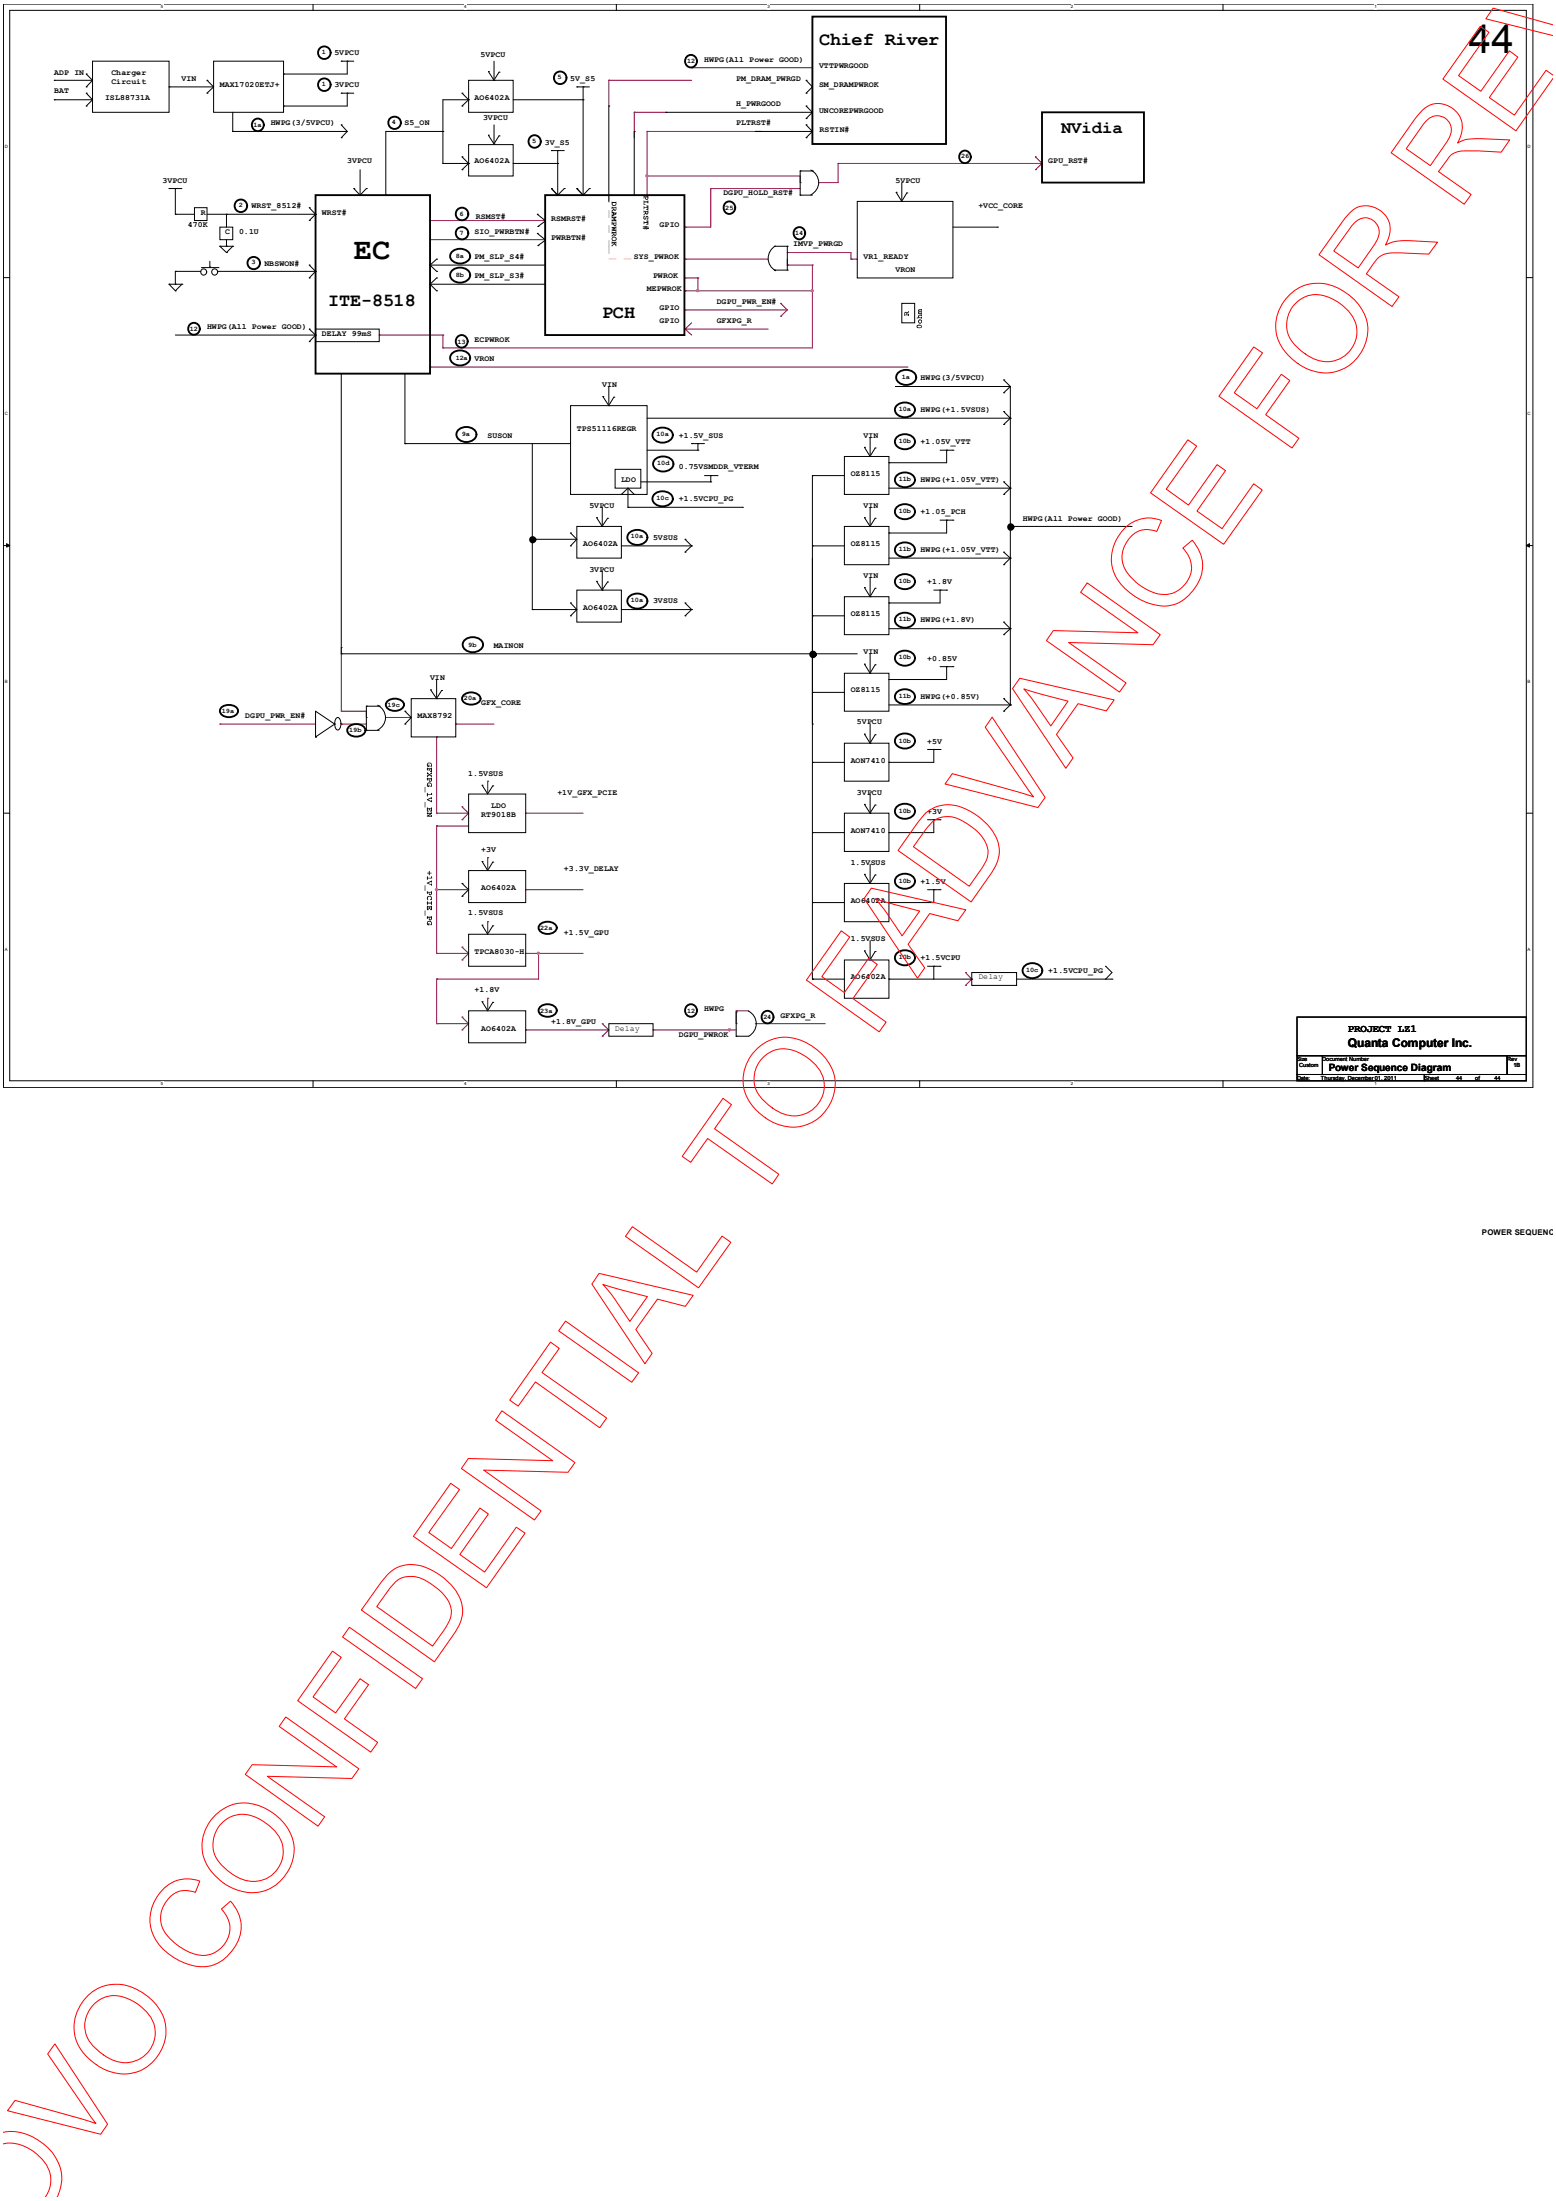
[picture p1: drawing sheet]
<svg xmlns="http://www.w3.org/2000/svg" width="210mm" height="297mm" viewBox="0 0 210 297" stroke-linecap="round" stroke-linejoin="round" font-family="sans-serif">
<path d="M.5 .6h206.4v146.1h-206.4zM1.3 1.4h204.7v144.4h-204.7z" fill="none" stroke="#000" stroke-width=".13"/>
<g fill="#fff">
<path d="M21.8 .6h.3v.7h-.3z"/>
<path d="M21.8 145.9h.3v.7h-.3z"/>
</g>
<path d="M42.2 .6v.8M42.2 145.8v.9" fill="none" stroke="#000" stroke-width=".13"/>
<g fill="#fff">
<path d="M62.7 .6h.3v.7h-.3z"/>
<path d="M62.7 145.9h.3v.7h-.3z"/>
</g>
<path d="M83.2 .6v.8M83.2 145.8v.9" fill="none" stroke="#000" stroke-width=".13"/>
<g fill="#fff">
<path d="M103.6 .6h.3v.7h-.3z"/>
<path d="M103.6 145.9h.3v.7h-.3z"/>
</g>
<path d="M124.1 .6v.8M124.1 145.8v.9" fill="none" stroke="#000" stroke-width=".13"/>
<g fill="#fff">
<path d="M144.6 .6h.3v.7h-.3z"/>
<path d="M144.6 145.9h.3v.7h-.3z"/>
</g>
<path d="M165.1 .6v.8M165.1 145.8v.9" fill="none" stroke="#000" stroke-width=".13"/>
<g fill="#fff">
<path d="M185.5 .6h.3v.7h-.3z"/>
<path d="M185.5 145.9h.3v.7h-.3z"/>
<path d="M.7 19.4h.4v.7h-.4z"/>
<path d="M206.2 19.4h.4v.7h-.4z"/>
<path d="M.7 55.5h.4v.7h-.4z"/>
<path d="M206.2 55.5h.4v.7h-.4z"/>
</g>
<path d="M.5 37.5h.8M206 37.5h.8" fill="none" stroke="#000" stroke-width=".13"/>
<g fill="#fff">
<path d="M.7 91.7h.4v.6h-.4z"/>
<path d="M206.2 91.7h.4v.6h-.4z"/>
</g>
<path d="M.5 73.6h.8M.9 73.4l.4 .2-.4 .2zM206 73.6l.4-.2v.4zM206 73.6h.8" fill="none" stroke="#000" stroke-width=".13"/>
<path d="M.9 73.4l.4 .2-.4 .2zM206 73.6l.4-.2v.4z" fill="#000"/>
<g fill="#fff">
<path d="M.7 127.8h.4v.6h-.4z"/>
<path d="M206.2 127.8h.4v.6h-.4z"/>
</g>
<path d="M.5 109.7h.8M206 109.7h.8" fill="none" stroke="#000" stroke-width=".13"/>
<g fill="none" stroke="#800040" stroke-width=".13">
<path d="M82.2 10.8h.1M82.2 10.8h11.1M85.6 15.2h.1M85.6 15.2h4.3M93.3 9.1h.1M93.3 9.1h16.3M58 32.3h.1M58 29.8h.1M58 32.3h15.6M58 29.8h15.6M92.5 37.5h.1M92.5 37.5h1.7"/>
<path d="M109.6 39.2h.1M109.6 39.2v7.7h-49.8M51.2 45.2h.1M51.2 45.2h8.6M58 49.5h.1M58 49.5h64.6M59.8 45.2h.1M59.8 46.9h.1M59.8 45.2v1.7M29.7 97.7h.1M29.7 97.7h12.9M46.1 87.4h.1"/>
<path d="M46.1 96h.1M46.1 97.7h.1M46.1 87.4v8.6M46.1 96h3.3v.8M46.1 97.7h3.3M49.4 96.8h.1M52.1 96.8h.1M52.1 96.8h3.4M58.9 99.4h.1M58.9 99.4v10.3M61.5 97.7h.1M61.5 97.7h5.2"/>
<path d="M58.9 109.7h.1M58.9 111.5h.1M58.9 111.5v8.6M58.9 109.7h4.3M58.9 111.5h4.3M65.8 105.4h.1M65.8 115.7h.1M65.8 105.4v1.7M65.8 115.7v1.8M58.9 120.1h.1M58.9 120.1h4.3"/>
</g>
<path d="M58.8 119.9h.2v.2h-.2z" fill-rule="evenodd" fill="#f0f"/>
<path d="M58.8 119.9h.2v.2h-.2z" fill="none" stroke="#f0f" stroke-width=".13"/>
<g fill="none" stroke="#800040" stroke-width=".13">
<path d="M82.2 10.8h.1M82.2 10.8v3.5M85.6 15.2h.1M85.6 15.2v3.4M87.3 23.7h.1M87.3 23.7h20.7v.9M87.3 23.7v2.6M108 24.6h.1M92.5 44.4h.1M92.5 44.4h11.2M58.9 120.1h.1M58.9 128.7h.1"/>
<path d="M58.9 132.1h.1M58.9 138.1h.1M58.9 120.1v8.6M58.9 132.1v6M58.9 128.7h4.3M58.9 132.1h13.8M58.9 138.1h4.3M65.8 124.4h.1M65.8 134.7h.1M65.8 124.4v1.7M65.8 134.7v1.7M71 139h.1"/>
<path d="M71 139h11.2M99.4 138.1h.1M99.4 136.4v1.7M101.9 138.1h.1M101.9 138.1h9.5"/>
</g>
<path d="M87.2 23.6h.2v.2h-.2z" fill-rule="evenodd" fill="#f0f"/>
<path d="M87.2 23.6h.2v.2h-.2z" fill="none" stroke="#f0f" stroke-width=".13"/>
<path d="M87.3 17.7h.1M87.3 17.7h15.5M87.3 17.7v6M92.5 30.6h.1M94.2 39.2h.1M94.2 39.2h15.4M95.9 25.4h.1M95.9 25.4v5.2h-3.4M95.9 25.4h12.1M110.5 24.6h.1M110.5 24.6h2.6" fill="none" stroke="#800040" stroke-width=".13"/>
<path d="M109.5 39.1h.2v.2h-.2z" fill-rule="evenodd" fill="#f0f"/>
<path d="M109.5 39.1h.2v.2h-.2z" fill="none" stroke="#f0f" stroke-width=".13"/>
<path d="M94.1 39.1h.2v.2h-.2z" fill-rule="evenodd" fill="#f0f"/>
<path d="M94.1 39.1h.2v.2h-.2z" fill="none" stroke="#f0f" stroke-width=".13"/>
<g fill="none" stroke="#800040" stroke-width=".13">
<path d="M92.5 35h.1M92.5 39.2h.1M92.5 35h11.2M94.2 37.5h.1M94.2 37.5v1.7h-1.7M106.3 35.8h.1M106.3 34.1h.1M106.3 35v.8M106.3 35.8h3.3M106.3 34.1h8.6v.9M109.6 35.8h.1M109.6 35.8v3.4"/>
<path d="M114.9 35h.1M114.9 35h.8M92.5 41.8h.1M92.5 41.8h13.8M71 109.7h.1M71 109.7h7.7M71 120.1h.1M71 120.1h7.7M72.7 128.7h.1M72.7 128.7h6"/>
</g>
<path d="M72.5 128.5h.3v.2h-.3z" fill-rule="evenodd" fill="#f0f"/>
<path d="M72.5 128.5h.3v.2h-.3z" fill="none" stroke="#f0f" stroke-width=".13"/>
<path d="M113.1 22.1h.1M113.1 22.1h27.5M113.1 22.1v2.5M71 128.7h.1M71 128.7h1.7M72.7 128.7h.1M72.7 128.7v3.4M98.5 139h.1M98.5 139h.9" fill="none" stroke="#800040" stroke-width=".13"/>
<path d="M98.3 138.8h.2v.3h-.2z" fill-rule="evenodd" fill="#f0f"/>
<path d="M98.3 138.8h.2v.3h-.2z" fill="none" stroke="#f0f" stroke-width=".13"/>
<g fill="none" stroke="#800040" stroke-width=".13">
<path d="M139.7 22.9h.1M139.7 21.2h.1M139.7 21.2l.9 .9-.9 .8M92.5 44.4h.1M92.5 44.4l.8 .8M93.3 43.6l-.8 .8M105.4 40.9h.1M105.4 42.7h.1M105.4 40.9l.9 .9-.9 .9M62.4 108.9h.1M62.4 110.6h.1M62.4 108.9l.8 .8-.8 .9"/>
<path d="M62.4 127.8h.1M62.4 129.5h.1M62.4 137.2h.1M62.4 139h.1M62.4 127.8l.8 .9-.8 .8M62.4 137.2l.8 .9-.8 .9M81.3 139.8h.1M81.3 138.1h.1M81.3 138.1l.9 .9-.9 .8M88.1 139h.1M88.1 139h10.4M99.4 136.4h.1"/>
<path d="M99.4 136.4h1.6M130.3 133h.1M130.3 131.2h.1M130.3 131.2l.8 .9-.8 .9"/>
</g>
<g fill="none" stroke="#000" stroke-width=".13">
<path d="M12.5 8.3h10.3v6.9h-10.3zM22.8 11.7h.1M22.8 11.7h6M27.9 10.8h.1M27.9 12.6h.1M27.9 10.8l.9 .9M28.8 8.3h9.5v6.9h-9.5zM28.8 11.7l-.9 .9M31.4 17.7h.1M31.4 15.2v2.5M38.3 10h.1M38.3 10h8.6"/>
<path d="M59.8 17.7h.1M59.8 17.7h-7.7v8.6M62.4 12.6h.1M62.4 14.3h.1M62.4 12.6l.8 .9-.8 .8M63.2 19.5h6.1v4.2h-6.1zM63.2 10.8h6.1v4.4h-6.1zM65.9 18.2h.1M65.9 9.7h.1M65.9 18.2l.8 1.2M65.9 9.7l.8 1.1M66.7 19.4h.1"/>
<path d="M66.7 10.8h.1M66.7 8.3v2.5M66.7 16.8v2.6M67.4 18.3h.1M67.4 9.7h.1M67.4 18.3l-.6 1M67.4 9.7l-.6 1M69.3 13.5h9.4M78.7 13.5h.1M78.7 13.5v12.8M82.2 14.3h.1M82.2 14.3v12.9"/>
<path d="M85.6 17.7h.1M85.6 17.7v8.6M89.9 15.2h.1M89.9 15.2h19.7M101.9 17.7h.1M101.9 17.7h7.7M108.8 18.6h.1M108.8 16.8h.1M108.8 16h.1M108.8 14.3h.1M108.8 16.8l.8 .9M108.8 14.3l.8 .9"/>
<path d="M109.6 17.7l-.8 .9M109.6 15.2l-.8 .8M23.7 36.6h.1M23.7 36.6h3.4M26.2 28h1.7v1.8h-1.7zM27.2 36.1h2.2M28.3 36h.1M28.3 35.3v.7M29.3 36.6h13.3M29.4 36.1h.1M29.7 30.6h1.7v1.7h-1.7zM29.7 33.2h.1"/>
<path d="M29.7 33.2h1.7M29.7 33.2l.9 .9M30.6 28.9h.1M30.6 33.2h.1M30.6 34.1h.1M30.6 28.9v1.7M30.6 32.3v.9M31.4 33.2h.1M31.4 33.2l-.8 .9M41.7 35.8h.1M41.7 37.5h.1M41.7 35.8l.9 .8"/>
<path d="M42.6 36.6h.1M42.6 36.6l-.9 .9M47.8 25.4h.1M47.8 25.4l.8 .9M48.6 26.3h.1M48.6 22.9v3.4M49.4 25.4h.1M49.4 25.4l-.8 .9M52.1 26.3h.1M69.3 22.1h6M72.5 28.9h.1M72.5 28.9l1.1 .9"/>
<path d="M72.6 30.6h.1M73.6 29.8l-1 .8M74.4 25.4h.1M74.4 25.4l.9 .9M75.3 22.1h.1M75.3 26.3h.1M75.3 22.1v4.2M76.2 25.4h.1M76.2 25.4l-.9 .9M78.7 26.3h.1M104.5 36.4h.1M104.5 33.2h1.8"/>
<path d="M104.5 36.4h1.8M104.6 33.2a1.9 1.9 0 0 0 .1 3.3M106.3 33.2h.1M106.3 36.4h.1M106.3 33.2v3.2M115.7 27.2h12.9v10.3h-12.9zM120.9 26h.1M120.9 26l.8 1.2M121.7 27.2h.1M121.7 24.6v2.6M122.4 26h.1M122.4 26l-.6 1"/>
<path d="M128.6 30.6h6M134.6 30.6h.1M23.7 45.2h18.9M41.7 46.1h.1M41.7 44.4h.1M41.7 44.4l.9 .8M42.6 44.4h8.6v1.7h-8.6zM42.6 45.2h.1M42.6 45.2l-.9 .9M121.7 40.9h1.7v2.7h-1.7zM175 137.2h31v5.3h-31zM175 142.5h3.5v2.5h-3.5z"/>
<path d="M175 145h17.2v.8h-17.2zM178.5 142.5h24.9v2.5h-24.9zM192.2 145h13.8v.8h-13.8zM203.4 142.5h2.6v2.5h-2.6z"/>
<circle cx="27.5" cy="36.7" r=".42"/>
<circle cx="29" cy="36.7" r=".42"/>
</g>
<g fill="none" stroke="#000" stroke-width=".25">
<path d="M109.6 2.2h18.1v17.2h-18.1zM42.6 26.3h15.4v24.1h-15.4zM73.6 26.3h18.8v18.9h-18.8z"/>
<circle cx="34.8" cy="16.8" r=".83"/>
<circle cx="72.1" cy="19.1" r=".84"/>
<circle cx="75.6" cy="10.5" r=".85"/>
<circle cx="34.3" cy="35.5" r=".84"/>
<circle cx="62.4" cy="28.9" r=".85"/>
<circle cx="62.4" cy="31.5" r=".84"/>
<circle cx="107.9" cy="31.5" r=".8"/>
</g>
<g fill="#000">
<path d="M82.2 33.2v1zM82.5 32.6l.2 .1h.4l.1-.1v.3l-.3-.1 .3 .2v.2l-.3-.2-.4 .2v-.1l.3-.2h-.3zM82.5 30.6h.7l-.1 .3v-.2h-.3l.3 .1v.1l-.3 .1 .3 .1v-.2h.1v.3l-.7-.1v-.1l.3-.1-.3-.1zM82.5 29.2h.7v.2l-.3 .1 .3 .2v.2h-.7l.1-.3 .1 .1h.3l-.3-.1 .3-.2-.5 .1zM86.9 29.1h.2l-.1 .3v.1l.1-.1a.22 .22 0 0 1 .1-.2 .22 .22 0 0 1 .3 0 .22 .22 0 0 1 0 .3l-.1 .1-.2-.1a.14 .14 0 0 0 .2-.1 .14 .14 0 0 0-.1-.1h-.1a.23 .23 0 0 1-.2 .3 .23 .23 0 0 1-.1-.3zM86.9 27.1l.1 .1h.4l.1-.1v.3h-.1v-.1h-.4v.3h.1h-.2zM86.9 27.8l.1 .2h.4v-.1l-.2-.1 .3-.1v.6h-.3l.2-.1v-.1h-.4l-.1 .1zM86.9 29.8h.1v.2h.4l-.2-.2h.3v.5h-.3l.2-.1v-.1h-.4l-.1 .1zM124 42.5l.4-.1v.3l-.1-.1h-.3l.1 .2h.3v.2l-.1-.1h-.5l-.1 .1v-.2h.3zM124 41.8l.4-.1v.2h-.4l.1 .1 .3-.1v.2h-.4l.1 .1 .3-.1v.3l-.5-.1z"/>
<path d="M82.2 26.3v1.1zM82.2 28.4v1zM82.2 30.4v1zM82.2 32.4v.8z"/>
<path d="M82.5 27.2h.7v.3a.32 .32 0 0 1-.3 .3 .32 .32 0 0 1-.4-.3zM82.7 27.4v.2l.1 .1a.23 .23 0 0 0 .3-.3z"/>
<path d="M82.5 28.5l.6 .2v-.1h.1v.3l-.7 .3v-.2h.2v-.3l-.2 .1zM82.8 28.8v.2l.3-.1z"/>
<path d="M82.5 30l.2 .1h.4l.1-.1v.3a.23 .23 0 0 1-.3 .2 .23 .23 0 0 1-.1-.4l-.2 .3zM82.9 30.1v.2l.2 .1v-.3z"/>
<path d="M82.5 27.9l.2 .1h.4l.1-.1v.3a.18 .18 0 0 1-.1 .2 .18 .18 0 0 1-.3-.1l-.3 .2v-.1l.3-.2v-.1l-.3 .1zM82.9 28.1v.2h.2v-.2z"/>
<path d="M82.6 31.2l.1 .1h.4l.1-.1v.4a.18 .18 0 0 1-.1 .2 .18 .18 0 0 1-.3-.1l-.3 .2v-.1l.3-.2v-.1h-.3zM82.9 31.5l.1 .2 .1-.2z"/>
<path d="M82.5 32.2a.35 .35 0 0 1 .7 0 .35 .35 0 0 1-.7 0zM82.7 32.2a.21 .21 0 0 0 .4 0 .21 .21 0 0 0-.4 0z"/>
<path d="M86.9 26.4l.1 .1 .5-.1v.4a.23 .23 0 0 1-.3 .2 .23 .23 0 0 1-.1-.4h-.1v.2h-.1zM87.2 26.6v.2h.2v-.2z"/>
<path d="M86.9 28.4l.1 .1 .5-.1v.3a.2 .2 0 0 1-.1 .2 .2 .2 0 0 1-.3-.1l-.2 .2 .2-.3v-.1l-.2 .1zM87.2 28.6v.2h.2v-.2z"/>
<path d="M86.7 30.6l.3-.1 .2 .1 .1-.1v.1h.3v.1h-.3v.1h.3v.1l-.4 .1v-.1h-.1h-.3l-.1-.1 .3-.1v-.1zM87.1 30.7v.1h.1v-.1z"/>
<path d="M122.1 42.2l.2-.1a.17 .17 0 0 0 .2 .1 .17 .17 0 0 0 .1-.2h.1v.1l-.3 .2v.2l.3-.2v.3l-.1-.1h-.5l-.1 .1zM122.2 42.2l-.1 .3h.2v-.3z"/>
<path d="M123.8 43.9a.34 .34 0 0 1 .4-.1 .34 .34 0 0 1 .2 .4 .35 .35 0 0 1-.5 .1 .35 .35 0 0 1-.2-.4zM123.8 44a.23 .23 0 0 0 .3 .2 .23 .23 0 0 0 .2-.2z"/>
<path d="M123.9 43.4a.3 .3 0 0 1 .6 0 .3 .3 0 0 1-.6 0zM124 43.4a.2 .2 0 0 0 .4 0 .2 .2 0 0 0-.4 0z"/>
</g>
<path d="M82.2 34.9l1 .1zM84.2 34.9l1 .1z" fill="#f00"/>
<g fill="none" stroke="#000" stroke-width=".13">
<path d="M7.3 13.5h.1M7.3 10.8h.1M7.3 13.5h5.2M7.3 10.8h5.2M11.6 12.6h.1M11.6 14.3h.1M11.6 10h.1M11.6 11.7h.1M11.6 12.6l.9 .9M11.6 10l.9 .8M12.5 13.5l-.9 .8M12.5 10.8l-.9 .9"/>
<path d="M31.4 17.7h.1M31.4 17.7h15.5M38.3 14.3h.1M46.1 16.8h.1M46.1 18.6h.1M46.1 8.3h.1M46.1 12.6h.1M46.1 16.8l.8 .9M46.1 8.3h1.7M46.1 12.6h1.7M46.9 8.3h.1M46.9 12.6h.1"/>
<path d="M46.9 17.7l-.8 .9M46.9 12.6v1.7h-8.6M46.9 8.3v1.7M63.2 13.5h.1M63.2 13.5h-3.4v8.6M77.9 11.7h.1M77.9 11.7h1.6M78.7 11.7h.1M78.7 11.7v1.8M108.8 12.6h.1M108.8 10.8h.1M108.8 10.8l.8 .9-.8 .9"/>
<path d="M22.8 38.4h.1M22.8 25.4h.1M22.8 38.4h1.8M22.8 38.4l.9 .8M22.8 25.4h1.8M23.7 38.4h.1M23.7 39.2h.1M23.7 25.4h.1M23.7 28.9h.1M23.7 25.4v3.5M23.7 36.6v1.8M23.7 28.9h2.5"/>
<path d="M24.6 38.4h.1M24.6 38.4l-.9 .8M27.9 28.9h14.7M41.7 28h.1M41.7 29.8h.1M41.7 28l.9 .9M42.6 28.9h.1M42.6 28.9l-.9 .9M58 35.8h.1M58 38.4h.1M58 38.4h15.6M58 35.8h15.6"/>
<path d="M58 35.8l.9 .8M58 38.4l.9 .8M58.9 35h.1M58.9 36.6h.1M58.9 39.2h.1M58.9 37.5h.1M58.9 35l-.9 .8M58.9 37.5l-.9 .9M59.8 22.1h.1M59.8 22.1h3.4M62.4 21.2h.1M62.4 22.9h.1"/>
<path d="M62.4 21.2l.8 .9M63.2 22.1h.1M63.2 22.1l-.8 .8M72.5 31.5h.1M72.5 31.5l1.1 .8M72.6 33.1h.1M73.6 32.4l-1 .7M74.4 20.3h.1M74.4 20.3h1.8M75.3 20.3h.1M75.3 20.3v1.8M77.9 25.4h.1"/>
<path d="M77.9 25.4l.8 .9M78.7 26.3h.1M79.5 25.4h.1M79.5 25.4l-.8 .9M108 26.3h.1M108 23.1h.1M108 26.3h1.6M108 23.1v3.2M108 23.1h1.6M109.4 22.9a1.85 1.85 0 0 1 1.1 1.7 1.85 1.85 0 0 1-1.1 1.7M109.6 23.1h.1M46.1 50.4v37.8"/>
<path d="M54.7 59.9h.1M54.7 50.4v9.5M54.7 59.9h22.3M71.8 59.9v22.4M77 54.7h10.3v12h-10.3zM81.4 53.5h.1M81.4 53.5l.8 1.2M82.2 54.7h.1M82.2 52.2v2.5M82.8 53.6h.1M82.8 53.6l-.5 1M87.3 56.4h49.1"/>
<path d="M93.3 59.9h.1M93.3 59.9h1.8M94.2 59.9h.1M94.2 59.9v.8M117.4 59v2.6M120.9 52.2h.1M120.9 52.2h15.5M135.5 51.3h.1M135.5 53h.1M135.5 55.5h.1M135.5 57.3h.1M135.5 51.3l.9 .9"/>
<path d="M135.5 55.5l.9 .9M136.4 56.4h.1M136.4 52.2l-.9 .8M136.4 56.4l-.9 .9M136.4 52.2v42.9M71.8 72.8h.1M71.8 72.8h6.1M77 71.9h.1M77 73.7h.1M77 71.9l.9 .9M77.9 71h6v4.3h-6zM77.9 79.6h6v4.3h-6z"/>
<path d="M77.9 72.8l-.9 .9M80.5 69.8h.1M80.5 78.4h.1M80.5 69.8l.8 1.2M80.5 78.4l.8 1.2M81.3 79.6h.1M81.3 71h.1M81.3 68.5v2.5M81.3 77v2.6M82 69.9h.1M82 78.5h.1M82 69.9l-.6 1"/>
<path d="M82 78.5l-.6 1M83 63.3h3.5v2.6h-3.5zM83.9 66.7h.1M83.9 73.7h9.4M84.8 68.5h.1M84.8 65.9v2.6M84.8 68.5h15.4M84.8 65.9l-.9 .8M84.8 65.9l.8 .8M85.6 66.7h.1M86.5 65h9.4M87.3 60.7h6.9"/>
<path d="M92.5 72.8h.1M92.5 74.5h.1M92.5 72.8l.8 .9M93.3 73.7h.1M93.3 73.7l-.8 .8M94.2 60.7h.1M95.1 64.2h1.7M95.9 65h.1M95.9 64.2h.1M95.9 64.2v.8M96.8 64.2h.1M100.2 68.5h.1"/>
<path d="M109.6 64.2h.1M109.6 73.7h.1M109.6 73.7h4.4M109.6 64.2h4.4M109.6 64.2v67.9M114 61.6h6v5.1h-6zM114 71h6v5.2h-6zM116.7 60.4h.1M116.7 79.3h.1M116.7 69.8h.1M116.7 60.4l.7 1.2M116.7 79.3l.7 1.2"/>
<path d="M116.7 69.8l.7 1.2M117.4 61.6h.1M117.4 71h.1M117.4 68.5v2.5M117.4 77.9v2.6M118.1 60.5h.1M118.1 79.4h.1M118.1 69.9h.1M118.1 60.5l-.6 .9M118.1 79.4l-.6 .9M118.1 69.9l-.6 1M120 62.4h.1"/>
<path d="M120 71.9h.1M120 65.9h16.4M120 75.3h16.4M126 79.6h1.8M126.9 79.6h.1M126.9 60.7h1.7M126.9 79.6v1.8h-6.9M126.9 70.2h1.7M127.8 60.7h.1M127.8 79.6h.1M127.8 70.2h.1M127.8 60.7v1.7h-7.8"/>
<path d="M127.8 70.2v1.7h-7.8M128.6 60.7h.1M128.6 70.2h.1M135.5 65h.1M135.5 66.7h.1M135.5 74.5h.1M135.5 76.2h.1M135.5 65l.9 .9M135.5 74.5l.9 .8M136.4 65.9h.1M136.4 75.3h.1M136.4 65.9l-.9 .8"/>
<path d="M136.4 75.3l-.9 .9M136.4 71h16.3M152.7 71h.1M42.6 99.4h.1M45.2 97.7h.1M45.2 97.7l-2.6-1.7v3.4M45.2 97.7l-2.6 1.7M45.4 96.9l.2-.1a1.06 1.06 0 0 1 0 1.7 1.09 1.09 0 0 1-.2-1.6zM46.1 88.2h.1M46.1 88.2h69.6M49.4 98.6h.1M49.4 95.3h.1"/>
<path d="M49.4 98.6h1.8M49.4 95.3v3.3M49.4 95.3h1.8M51 95.2a1.85 1.85 0 0 1 1 1.6 1.85 1.85 0 0 1-1 1.7M51.2 95.3h.1M54.7 96h.1M54.7 97.7h.1M54.7 96l.8 .8-.8 .9M55.5 94.3h6v5.1h-6zM58.1 93.1h.1M58.1 93.1l.8 1.2M58.9 94.3h.1"/>
<path d="M58.9 91.7v2.6M59.6 93.2h.1M59.6 93.2l-.6 .9M71.8 82.3h.1M71.8 82.3h6.1M77 81.4h.1M77 83.1h.1M77 81.4l.9 .9M77.9 82.3l-.9 .8M83.9 82.3h9.4M92.5 81.4h.1M92.5 83.1h.1"/>
<path d="M92.5 81.4l.8 .9M93.3 82.3h.1M93.3 82.3l-.8 .8M109.6 83.1h.1M109.6 93.4h.1M109.6 88.2h.1M109.6 97.7h.1M109.6 83.1h4.4M109.6 93.4h4.4M114 80.5h6v5.1h-6zM114 90.8h6v5.2h-6zM116.7 89.6h.1"/>
<path d="M116.7 99.1h.1M116.7 89.6l.7 1.2M116.7 99.1l.7 1.2M117.4 80.5h.1M117.4 90.8h.1M117.4 88.2v2.6M117.4 97.7v2.6M118.1 89.7h.1M118.1 99.1h.1M118.1 89.7l-.6 1M118.1 99.1l-.6 1M120 81.4h.1"/>
<path d="M120 91.7h.1M120 84.8h16.4M120 95.1h16.4M126.9 90h1.7M127.8 90h.1M127.8 90v1.7h-7.8M128.6 90h.1M135.5 83.9h.1M135.5 85.6h.1M135.5 94.3h.1M135.5 96h.1M135.5 83.9l.9 .9"/>
<path d="M135.5 94.3l.9 .8M136.4 84.8h.1M136.4 95.1h.1M136.4 84.8l-.9 .8M136.4 95.1l-.9 .9M62.4 119.2h.1M62.4 119.2l.8 .9-.8 .8M63.2 107.1h7.8v5.3h-7.8zM63.2 117.5h7.8v4.3h-7.8zM65.1 106h.1M65.1 116.2h.1M65.1 106l.7 1.1"/>
<path d="M65.1 116.2l.7 1.3M66.5 106h.1M66.5 116.3h.1M66.5 106l-.6 1M66.5 116.3l-.6 1M109.6 102.9h.1M109.6 112.4h.1M109.6 102.9h4.4M109.6 112.4h4.4M114 100.3h6v5.1h-6zM114 109.7h6v5.2h-6zM114 119.2h6v5.2h-6z"/>
<path d="M116.7 108.5h.1M116.7 118h.1M116.7 108.5l.7 1.2M116.7 118l.7 1.2M117.4 100.3h.1M117.4 109.7h.1M117.4 119.2h.1M117.4 107.1v2.6M117.4 116.6v2.6M118.1 108.6h.1M118.1 118.1h.1M118.1 108.6l-.6 1"/>
<path d="M118.1 118.1l-.6 .9M120 102.9h.1M120 112.4h.1M125.2 101.1h1.7M125.2 110.6h1.7M126 101.1h.1M126 110.6h.1M126 101.1v1.8h-6M126 110.6v1.8h-6M126.9 101.1h.1M126.9 110.6h.1M62.4 120.9h.1"/>
<path d="M63.2 126.1h7.8v4.3h-7.8zM63.2 136.4h7.8v4.3h-7.8zM65.1 124.8h.1M65.1 135.2h.1M65.1 124.8l.7 1.3M65.1 135.2l.7 1.2M66.5 124.9h.1M66.5 135.3h.1M66.5 124.9l-.6 1M66.5 135.3l-.6 .9M82.2 138.1h5.9v1.7h-5.9zM99.4 139.8h.1"/>
<path d="M99.4 136.6h.1M99.4 136.6v3.2M101 136.4a1.9 1.9 0 0 1 0 3.4h-1.6M109.6 132.1h.1M109.6 121.8h.1M109.6 121.8h4.4M109.6 132.1h4.4M114 129.5h6v5.2h-6zM116.7 128.3h.1M116.7 128.3l.7 1.2M117.4 129.5h.1M117.4 126.9v2.6"/>
<path d="M118.1 128.4h.1M118.1 128.4l-.6 1M120 121.8h.1M120 132.1h.1M120 132.1h11.1M125.2 120.1h1.7M125.2 130.4h1.7M126 120.1h.1M126 130.4h.1M126 120.1v1.7h-6M126 130.4v1.7M126.9 120.1h.1"/>
<path d="M126.9 130.4h.1M131.1 131.2h6.1v1.8h-6.1zM131.1 132.1h.1M137.2 132.1h12.9M149.3 130.4l.8 .8-.9 .9M150.1 132.1h.1"/>
</g>
<g fill="none" stroke="#000" stroke-width=".25">
<path d="M140.6 15.2h13.8v9.4h-13.8zM61 34a1.61 1.61 0 0 1 2.4 .3 1.09 1.09 0 0 1-1.3 1.3 1.09 1.09 0 0 1-1.3-1.3zM61 36.5a1.61 1.61 0 0 1 2.4 .3 1.11 1.11 0 0 1-1.3 1.3 1.05 1.05 0 0 1-1.1-.4 1.05 1.05 0 0 1 0-1.2zM97.9 27.4a.81 .81 0 0 1 1.1 .1 .81 .81 0 0 1 0 1.1 .81 .81 0 0 1-1.1 0 .97 .97 0 0 1 0-1.2zM61 47.7a1.61 1.61 0 0 1 2.4 .3 1.11 1.11 0 0 1-1.3 1.3 1.05 1.05 0 0 1-1.1-.4 1.05 1.05 0 0 1 0-1.2zM61.9 58a1.61 1.61 0 0 1 2.3 .3 1.11 1.11 0 0 1-1.3 1.3 1.05 1.05 0 0 1-1.1-.4 1.05 1.05 0 0 1 .1-1.2zM88.3 58.1a1.66 1.66 0 0 1 2.4 .3 1.12 1.12 0 0 1-1.3 1.3 1.05 1.05 0 0 1-1.1-.4 1.05 1.05 0 0 1 0-1.2zM121 59a1.61 1.61 0 0 1 2.4 .3 1.11 1.11 0 0 1-1.3 1.3 1.05 1.05 0 0 1-1.1-.4 1.05 1.05 0 0 1 0-1.2zM121 54.7a1.64 1.64 0 0 1 2.4 .3 1.11 1.11 0 0 1-1.3 1.3 1.1 1.1 0 0 1-1.3-1.3zM121.2 50.3a1.61 1.61 0 0 1 2.4 .3 1.11 1.11 0 0 1-1.3 1.3 1.05 1.05 0 0 1-1.1-.4 1.05 1.05 0 0 1 0-1.2zM84.9 71.9a1.61 1.61 0 0 1 2.4 .3 1.11 1.11 0 0 1-1.3 1.3 1.05 1.05 0 0 1-1.1-.4 1.05 1.05 0 0 1 0-1.2zM88.3 66.7a1.66 1.66 0 0 1 2.4 .3 1.12 1.12 0 0 1-1.3 1.3 1.05 1.05 0 0 1-1.1-.4 1.05 1.05 0 0 1 0-1.2z"/>
<path d="M88.4 62a1.66 1.66 0 0 1 2.4 .3 1.12 1.12 0 0 1-1.3 1.3 1.05 1.05 0 0 1-1.1-.4 1.05 1.05 0 0 1 0-1.2zM121 64.2a1.61 1.61 0 0 1 2.4 .2 1.09 1.09 0 0 1-1.3 1.3 1.09 1.09 0 0 1-1.3-1.3zM121 77.9a1.61 1.61 0 0 1 2.4 .3 1.11 1.11 0 0 1-1.3 1.3 1.05 1.05 0 0 1-1.1-.4 1.05 1.05 0 0 1 0-1.2zM121 73.6a1.61 1.61 0 0 1 2.4 .3 1.08 1.08 0 0 1-1.3 1.3 1.07 1.07 0 0 1-1.3-1.3zM121 68.4a1.61 1.61 0 0 1 2.4 .3 1.11 1.11 0 0 1-1.3 1.4 1.05 1.05 0 0 1-1.1-.5 1.05 1.05 0 0 1 0-1.2zM29.9 95.4a1.61 1.61 0 0 1 2.2 .3 .95 .95 0 0 1-1.2 1.1 .94 .94 0 0 1-1.2-1.1zM47.1 98.1a1.53 1.53 0 0 1 2.2 .2 .95 .95 0 0 1-1.2 1.1 .95 .95 0 0 1-1.2-1.1zM52.3 94.6a1.58 1.58 0 0 1 2.1 .2 .92 .92 0 0 1-1.1 1.1 .94 .94 0 0 1-1.2-1.1zM62.6 93.8a1.56 1.56 0 0 1 2.2 .2 .77 .77 0 0 1-.8 1 1.23 1.23 0 0 1-1.6-.7zM62.7 86.4a1.66 1.66 0 0 1 2.4 .3 1.12 1.12 0 0 1-1.3 1.3 1.05 1.05 0 0 1-1.1-.4 1.05 1.05 0 0 1 0-1.2zM84.9 80.5a1.61 1.61 0 0 1 2.4 .3 1.11 1.11 0 0 1-1.3 1.3 1.05 1.05 0 0 1-1.1-.4 1.05 1.05 0 0 1 0-1.2zM121 83.1a1.61 1.61 0 0 1 2.4 .3 1.11 1.11 0 0 1-1.3 1.3 1.05 1.05 0 0 1-1.1-.4 1.05 1.05 0 0 1 0-1.2z"/>
<path d="M121 93.4a1.61 1.61 0 0 1 2.4 .3 1.08 1.08 0 0 1-1.3 1.3 1.07 1.07 0 0 1-1.3-1.3zM121 88.2a1.61 1.61 0 0 1 2.4 .3 1.11 1.11 0 0 1-1.3 1.3 1.05 1.05 0 0 1-1.1-.4 1.05 1.05 0 0 1 0-1.2zM121 99.4a1.61 1.61 0 0 1 2.4 .3 1.11 1.11 0 0 1-1.3 1.3 1.05 1.05 0 0 1-1.1-.4 1.05 1.05 0 0 1 0-1.2zM121 108.9a1.61 1.61 0 0 1 2.4 .2 1.11 1.11 0 0 1-1.3 1.4 1.05 1.05 0 0 1-1.1-.4 1.05 1.05 0 0 1 0-1.2zM121 118.3a1.61 1.61 0 0 1 2.4 .3 1.11 1.11 0 0 1-1.3 1.3 1.05 1.05 0 0 1-1.1-.4 1.05 1.05 0 0 1 0-1.2zM72.9 124.7a1.58 1.58 0 0 1 2.1 .2 .92 .92 0 0 1-1.1 1.1 .94 .94 0 0 1-1.2-1.1zM72.9 135.9a1.53 1.53 0 0 1 2.2 .2 .95 .95 0 0 1-1.2 1.1 .95 .95 0 0 1-1.2-1.1zM121 128.6a1.61 1.61 0 0 1 2.4 .3 1.11 1.11 0 0 1-1.3 1.4 1.05 1.05 0 0 1-1.1-.5 1.05 1.05 0 0 1 0-1.2zM138.3 130.4a1.57 1.57 0 0 1 2.3 .2 1.11 1.11 0 0 1-1.3 1.4 1.05 1.05 0 0 1-1.1-.5 1.05 1.05 0 0 1 .1-1.1z"/>
<circle cx="43.8" cy="7.1" r=".85"/>
<circle cx="43.8" cy="11.4" r=".85"/>
<circle cx="53.3" cy="16.6" r=".84"/>
<circle cx="93.2" cy="8.2" r=".83"/>
<circle cx="32.5" cy="27.8" r=".85"/>
<circle cx="130.2" cy="21.1" r=".81"/>
<circle cx="26.2" cy="44.4" r=".8"/>
<circle cx="62.3" cy="46" r=".83"/>
<circle cx="93.2" cy="136.3" r=".83"/>
<circle cx="103.6" cy="137.2" r=".83"/>
</g>
<g fill="#000">
<path d="M57.3 106.2l.1 .7h-.1zM57.3 108.2l.1 .8zM57.6 107.9l.7-.3-.1 .2v-.1l-.4 .2 .4 .2v-.1l.1 .2h-.1l-.6-.3zM57.6 119.1l.7-.3v.3h-.1v-.1l-.4 .2 .4 .1v-.1l.1 .3h-.1v-.1l-.6-.2zM57.7 103a.34 .34 0 0 1 .5 0 .34 .34 0 0 1 .1 .4v.1l-.2-.1a.24 .24 0 0 0 .1-.3 .24 .24 0 0 0-.4-.1 .24 .24 0 0 0-.1 .3l.2-.1 .1 .2a.26 .26 0 0 1-.4-.1 .26 .26 0 0 1 .1-.3zM57.7 105.7a.38 .38 0 0 1 .5 0 .38 .38 0 0 1 .1 .4l-.1 .1-.1-.1a.24 .24 0 0 0 .1-.3 .24 .24 0 0 0-.4-.1 .24 .24 0 0 0-.1 .3h.1v-.1h.1v.3a.3 .3 0 0 1-.3-.2 .3 .3 0 0 1 .1-.3zM57.6 117.8h.3l.1-.3v.3h.3v.1h-.3v.2l-.1-.2zM57.7 103.6v.1h.5l.1-.1v.6l-.3-.1h.2v-.3h-.2l.1 .2h-.3l.1-.2h-.2v.2zM57.7 108.9v.2h.5v-.2l.1 .6h-.3l.2-.1v-.3h-.2l.1 .2h-.3l.1-.2h-.2v.3h.2v.1h-.3zM57.7 104.2l.3 .3 .3-.3v.2l-.3 .1 .3 .1v.2l-.1 .1-.2-.3-.3 .3-.1-.3 .3-.1h-.3zM57.7 109.6v.1l.6-.1v.2l-.5 .3 .5-.1v.2h-.7v-.1l.5-.3-.4 .1zM57.7 107v.2h.5v-.2l.1 .3h-.6v.2z"/>
<path d="M57.7 118.2v.2h.5v-.1v-.1l.1 .3h-.6v.2h-.1zM57.3 119.5h.1v.7zM57.3 122.9h.1v.7h-.1zM57.7 124.3a.35 .35 0 0 1 .5 0 .35 .35 0 0 1 .1 .5h-.2a.24 .24 0 0 0 .1-.3 .24 .24 0 0 0-.4-.1 .24 .24 0 0 0-.1 .3l.2-.2v.4a.31 .31 0 0 1-.3-.2 .31 .31 0 0 1 .1-.4zM57.7 122.2v.1l.5-.1 .1 .6h-.3v-.1h.2v-.3h-.2v.2h-.2l.1-.2h-.2v.3l.2 .1h-.3zM57.7 121.6v.2h.5v-.2h.1v.5h-.1v-.2h-.5v.2zM57.7 121v-.1a.33 .33 0 0 1 .5 0 .33 .33 0 0 1 .1 .5v.1l-.3-.1a.23 .23 0 0 0 .1-.3 .23 .23 0 0 0-.3 0 .23 .23 0 0 0 0 .3l-.1 .1a.36 .36 0 0 1 0-.5z"/>
<path d="M57.7 104.9v.1h.5l.1-.1v.4a.23 .23 0 0 1-.3 .2 .23 .23 0 0 1-.1-.3h-.2v.1zM58 105.2v.2h.1l.1-.2z"/>
<path d="M57.6 120.3l.6 .1 .1-.1v.3a.23 .23 0 0 1-.3 .2 .23 .23 0 0 1-.1-.4h-.2v.2zM58 120.4v.2l.1 .1 .1-.3z"/>
<path d="M57.7 123.6v.1l.5-.1 .1 .4a.23 .23 0 0 1-.3 .2 .23 .23 0 0 1-.1-.4h-.2v.2zM58 123.8v.2l.1 .1 .1-.3z"/>
</g>
<g fill="none" stroke="#000" stroke-width=".51">
<path d="M71.7 72.7h.4v.1v.2l-.2 .1-.2-.1zM136.2 70.9h.2l.2 .1v.3l-.2 .1-.2-.1z"/>
<circle cx="109.7" cy="88.3" r=".26"/>
</g>
<path d="M58.8 119.9h.2v.2h-.2z" fill-rule="evenodd" fill="#f0f"/>
<path d="M58.8 119.9h.2v.2h-.2z" fill="none" stroke="#f0f" stroke-width=".13"/>
<path d="M87.2 23.6h.2v.2h-.2z" fill-rule="evenodd" fill="#f0f"/>
<path d="M87.2 23.6h.2v.2h-.2z" fill="none" stroke="#f0f" stroke-width=".13"/>
<path d="M109.5 39.1h.2v.2h-.2z" fill-rule="evenodd" fill="#f0f"/>
<path d="M109.5 39.1h.2v.2h-.2z" fill="none" stroke="#f0f" stroke-width=".13"/>
<path d="M94.1 39.1h.2v.2h-.2z" fill-rule="evenodd" fill="#f0f"/>
<path d="M94.1 39.1h.2v.2h-.2z" fill="none" stroke="#f0f" stroke-width=".13"/>
<path d="M72.5 128.5h.3v.2h-.3z" fill-rule="evenodd" fill="#f0f"/>
<path d="M72.5 128.5h.3v.2h-.3z" fill="none" stroke="#f0f" stroke-width=".13"/>
<path d="M98.3 138.8h.2v.3h-.2z" fill-rule="evenodd" fill="#f0f"/>
<path d="M98.3 138.8h.2v.3h-.2z" fill="none" stroke="#f0f" stroke-width=".13"/>
<g fill="none" stroke="#f00" stroke-width=".13">
<path d="M191.9 14.9a3.2 3.2 0 0 1 4.2-.2 3.2 3.2 0 0 1 .9 4.1l-.3 .5a5.3 5.3 0 0 1 3.2-.6l3.9 .2-1.2 1.6-4.3-.1a2.89 2.89 0 0 0-3.1 1.3l-1.1 1.5 4.4 3-.9 1.4-9.9-7 3.1-4.4zM192.6 16.2a1.93 1.93 0 0 1 2.6-.1 1.93 1.93 0 0 1 .3 2.6l-2.5 3.7-3.2-2.3 2.2-3.2zM209.6 10.1l-.9-.6-4.3 6-3.4-2.3 3.9-5.5-1.2-.8-3.8 5.4-3.1-2.1 4.2-5.8-1.2-.8-5.1 7.1 9.9 7 5-7.1M209.6 3.3l-8.1-2.2-1 1.4 9.1 2.3M174 39.8a5.8 5.8 0 0 1 7.7-.2 5.8 5.8 0 0 1 2.8 5.9 5.8 5.8 0 0 1-9.3 3.6 6.1 6.1 0 0 1-3-5.1 6 6 0 0 1 1.8-4.2zM182.2 28.7a3.2 3.2 0 0 1 3.8-.5 3.2 3.2 0 0 1 1.5 3.5l-.5 1.4a5.7 5.7 0 0 1 3.1-.6l3.9 .2-1.2 1.6-4.3-.2a3.1 3.1 0 0 0-3 1.3l-1.1 1.6 4.4 3-.9 1.4-9.9-7 3.1-4.4zM182.9 30a1.93 1.93 0 0 1 2.6-.1 1.93 1.93 0 0 1 .3 2.6l-2.5 3.7-3.3-2.3zM160.3 59.4l1.2 .8-4.1 5.8 3 2.2 3.9-5.5 1.1 .8-3.9 5.5 3.4 2.3 4.3-6 1.1 .8-5.2 7.3-9.8-6.9zM169.2 46.8l1.2 .8-3.8 5.4 3 2.2 3.3-4.7 1.2 .9-3.3 4.6 4.5 3.1-.9 1.4-9.9-7zM174.7 41.1a4 4 0 0 1 5.1-.8 5.3 5.3 0 0 1 3.3 4.2 4.1 4.1 0 0 1-2.1 3.8 4.1 4.1 0 0 1-4.3-.2 5.5 5.5 0 0 1-3-3.8 4.2 4.2 0 0 1 1-3.2zM146.7 78.7l9.9 6.9-1 1.4-11.4-.3 7.8 5.5-.9 1.2-9.9-7 1-1.3 11.4 .3-7.8-5.5zM151.9 71.2a4.5 4.5 0 0 1 4.9-1l-.7 1.5a3.2 3.2 0 0 0-4.2 1.7 3.7 3.7 0 0 0 .8 4.6 6.3 6.3 0 0 0 4.8 2.2 3.6 3.6 0 0 0 3.1-2.4 3.6 3.6 0 0 0-1-3.8l1.3-1.1a5 5 0 0 1 0 6.9 4.9 4.9 0 0 1-6.1 1.5 7.7 7.7 0 0 1-4.6-4.4 5.8 5.8 0 0 1 1.7-5.7z"/>
<path d="M133.9 96.8l7.2 10.8-1 1.4-12.5-3.2 .9-1.4 11 3.1-6.5-9.4zM137.6 91.5l12.8 2.9-1.1 1.5-3.8-.9-2.9 4.1 2.2 3.2-1 1.4-7.1-10.8zM138.2 93l5.9 1.6-2.3 3.4-2.4-3.6zM117.6 119.8l12.7 3-1 1.4-3.8-.9-2.9 4.1 2.2 3.2-1 1.4-7.2-10.8zM125 109.7a5 5 0 0 1 6-.2 7.1 7.1 0 0 1 3.9 5 5.3 5.3 0 0 1-1.3 3.7l-2.5 3.5-9.9-6.9 2.7-3.9zM125.7 111.1a3.6 3.6 0 0 1 4.7-.1 5.5 5.5 0 0 1 2.9 3.7 3.7 3.7 0 0 1-1 2.8l-1.5 2.1-7.5-5.3zM113.5 125.6l1.2 .8-3.8 5.4 3.1 2.1 3.2-4.6 1.2 .8-3.3 4.6 4.5 3.2-.9 1.3-9.9-7zM118.2 121.3l5.9 1.6-2.3 3.4-2.5-3.5zM97.6 148.2l1.1 .9-2.3 3.2 8.7 6.2-.9 1.3-8.7-6.2-2.3 3.2-1.1-.8zM102.1 141.6a5.6 5.6 0 0 1 7.3-.6 6.2 6.2 0 0 1 3.3 5.8 5.8 5.8 0 0 1-9.4 4 6.1 6.1 0 0 1-3-5 6 6 0 0 1 1.8-4.2zM102.8 142.9a4.1 4.1 0 0 1 5.6-.5 5.1 5.1 0 0 1 2.8 3.9 4.1 4.1 0 0 1-2.1 3.8 4.1 4.1 0 0 1-4.3-.3 5.5 5.5 0 0 1-3-3.8 4.2 4.2 0 0 1 1-3.1zM76.3 178.3l9.9 7-.9 1.2-9.9-6.9z"/>
<path d="M80.9 171.8l12.7 3-1.1 1.5-3.8-1-2.9 4.1 2.2 3.2-1 1.4-7.1-10.7zM81.4 173.3l6 1.7-2.4 3.3-2.4-3.5zM85.3 165.5l8.7 6.2 3.5-4.9 1.1 .8-4.3 6.2-9.9-7zM67.7 190.4l9.9 7-.9 1.3-11.4-.3 7.7 5.5-.9 1.2-9.8-6.9 .9-1.4 11.4 .3-7.7-5.5zM74.3 181.1l1.2 .8-2.3 3.3 8.7 6.1-1 1.4-8.6-6.2-2.4 3.2-1.1-.8zM47.2 219.6l9.8 6.9-.9 1.3-9.9-6.9zM52.3 212.4a4.7 4.7 0 0 1 5.8-.6 7.2 7.2 0 0 1 4.3 5.2 5.3 5.3 0 0 1-1.3 3.7l-2.5 3.5-9.8-6.9 2.7-3.9zM53.2 213.6a3.4 3.4 0 0 1 4.2-.3 6.8 6.8 0 0 1 3.4 3.4 3.3 3.3 0 0 1-.7 2.9l-1.7 2.5-7.6-5.3zM60.8 200.2l1.2 .8-4.1 5.8 3 2.2 3.9-5.5 1.1 .8-3.8 5.5 3.3 2.3 4.3-6 1.2 .8-5.2 7.3-9.9-6.9zM38.6 231.7l9.8 7-.9 1.3-11.4-.3 7.7 5.5-.9 1.2-9.8-7 .9-1.3 11.4 .3-7.7-5.4zM44.9 222.8l1.2 .8-3.9 5.4 3.1 2.1 3.3-4.6 1.1 .8-3.2 4.6 4.5 3.2-1 1.3-9.8-6.9zM22.1 254.8a4.6 4.6 0 0 1 4.9-1l-.6 1.6a3.2 3.2 0 0 0-4.2 1.6 3.6 3.6 0 0 0 .8 4.6 6.2 6.2 0 0 0 5.1 2.2 3.6 3.6 0 0 0 1.8-6.2l1.2-1.1a4.9 4.9 0 0 1 .1 6.9 5 5 0 0 1-6.1 1.5 7.3 7.3 0 0 1-4.8-4.9 5.7 5.7 0 0 1 1.8-5.2z"/>
<path d="M29.1 244.9a5.8 5.8 0 0 1 7.7-.3 5.9 5.9 0 0 1 2.8 6 5.7 5.7 0 0 1-6.5 4.7 7.2 7.2 0 0 1-5.8-5.2 5.8 5.8 0 0 1 1.8-5.2zM29.8 246.1a4.1 4.1 0 0 1 5.6-.4 5.2 5.2 0 0 1 2.8 3.9 4.1 4.1 0 0 1-2.1 3.8 4.1 4.1 0 0 1-4.4-.3 5.5 5.5 0 0 1-2.9-3.7 4.3 4.3 0 0 1 1-3.3zM7.4 275.8l7.1 10.8-.9 1.4-12.6-3.2 1-1.4 9 2.5 2 .7-6.6-9.4zM11.8 269.4a5.8 5.8 0 0 1 7.8-.3 5.8 5.8 0 0 1 2.7 6 5.7 5.7 0 0 1-6.4 4.7 7.6 7.6 0 0 1-5.7-4.6 5.7 5.7 0 0 1 1.6-5.8zM12.8 270.3a4.2 4.2 0 0 1 5.3-.2 5.2 5.2 0 0 1 2.8 4 4.1 4.1 0 0 1-2.1 3.8 4.1 4.1 0 0 1-4.3-.3 5.5 5.5 0 0 1-3-3.8 4.1 4.1 0 0 1 1.3-3.5zM.4 287.7a6.7 6.7 0 0 1 6 2 5.5 5.5 0 0 1 1.4 6.7M.4 289.3a5.3 5.3 0 0 1 4.7 1.5 4.1 4.1 0 0 1 1.3 5.3l-.2 .3"/>
</g>
<text font-size="5.5" x="198.3" y="7.2">44</text>
<text font-size="4.1" x="47.8" y="34.9">EC</text>
<g font-size="2.5">
<text x="110.5" y="6">Chief River</text>
<text x="44.3" y="41.3">ITE-8518</text>
<text x="81.3" y="43">PCH</text>
</g>
<text font-size="2.3" x="143.2" y="17.9">NVidia</text>
<text font-size="1.6" x="181.9" y="141.3">Quanta Computer Inc.</text>
<g font-size="1.4">
<text x="181.9" y="139.3">PROJECT LZ1</text>
<text x="179.3" y="144.5">Power Sequence Diagram</text>
</g>
<g font-size="1.1">
<text x="7.3" y="10.1">ADP IN</text>
<text x="15" y="10.1">Charger</text>
<text x="15" y="11.3">Circuit</text>
<text x="24.5" y="10.9">VIN</text>
<text x="29.7" y="11.7">MAX17020ETJ+</text>
<text x="45.1" y="7.5">5VPCU</text>
<text x="45.1" y="11.7">3VPCU</text>
<text x="64.9" y="7.7">5VPCU</text>
<text x="77" y="10.9">5V_S5</text>
<text x="95" y="8.3">HWPG(All Power GOOD)</text>
<text x="99.4" y="10.9">PM_DRAM_PWRGD</text>
<text x="110.5" y="11.7">SM_DRAMPWROK</text>
<text x="110.5" y="9.2">VTTPWRGOOD</text>
<text x="7.3" y="12.6">BAT</text>
<text x="14.2" y="13.5">ISL88731A</text>
<text x="36.5" y="16.9">HWPG(3/5VPCU)</text>
<text x="54.6" y="16.9">S5_ON</text>
<text x="64.1" y="13.5">AO6402A</text>
<text x="65.2" y="16.2">3VPCU</text>
<text x="99.4" y="14.4">H_PWRGOOD</text>
<text x="99.4" y="16.9">PLTRST#</text>
<text x="110.5" y="15.2">UNCOREPWRGOOD</text>
<text x="110.6" y="17.9">RSTIN#</text>
<text x="46.9" y="22.1">3VPCU</text>
<text x="64.1" y="22.1">AO6402A</text>
<text x="73.5" y="19.5">3V_S5</text>
<text x="141.5" y="22.1">GPU_RST#</text>
<text x="21.9" y="24.6">3VPCU</text>
<text x="27.1" y="29">R</text>
<text x="34" y="28.1">WRST_8512#</text>
<text x="43.4" y="29">WRST#</text>
<text x="64.2" y="29.6">RSMST#</text>
<text x="74.4" y="29.8">RSMRST#</text>
<text x="97.6" y="26.4">DGPU_HOLD_RST#</text>
<text x="120.9" y="24.6">5VPCU</text>
<text x="132" y="28.1">+VCC_CORE</text>
<text x="25.4" y="30.6">470K</text>
<text x="30.4" y="31.6">C</text>
<text x="32.3" y="31.6">0.1U</text>
<text x="35.7" y="35.9">NBSWON#</text>
<text x="64.1" y="31.5">SIO_PWRBTN#</text>
<text x="64.1" y="35">PM_SLP_S4#</text>
<text x="74.4" y="32.4">PWRBTN#</text>
<text x="85.6" y="35">SYS_PWROK</text>
<text x="89" y="30.6">GPIO</text>
<text x="107.1" y="33.2">IMVP_PWRGD</text>
<text x="116.5" y="35">VR1_READY</text>
<text x="64.1" y="37.5">PM_SLP_S3#</text>
<text x="87.3" y="39.3">MEPWROK</text>
<text x="88.1" y="37.5">PWROK</text>
<text x="89" y="41.8">GPIO</text>
<text x="96.7" y="41">DGPU_PWR_EN#</text>
<text x="120.9" y="36.7">VRON</text>
<text x="27.9" y="44.4">HWPG(All Power GOOD)</text>
<text x="43.4" y="45.3">DELAY 99mS</text>
<text x="64.1" y="46.1">ECPWROK</text>
<text x="89" y="43.6">GPIO</text>
<text x="96.7" y="43.6">GFXPG_R</text>
<text x="64.1" y="48.8">VRON</text>
<text x="81.3" y="52.2">VIN</text>
<text x="124.3" y="51.3">HWPG(3/5VPCU)</text>
<text x="65.8" y="59.1">SUSON</text>
<text x="77.9" y="58.2">TPS51116REGR</text>
<text x="91.6" y="59.1">+1.5V_SUS</text>
<text x="116.5" y="59.1">VIN</text>
<text x="124.3" y="59.9">+1.05V_VTT</text>
<text x="124.3" y="55.6">HWPG(+1.5VSUS)</text>
<text x="83.8" y="65.1">LDO</text>
<text x="91.6" y="63.3">0.75VSMDDR_VTERM</text>
<text x="114.8" y="64.2">OZ8115</text>
<text x="124.3" y="65.1">HWPG(+1.05V_VTT)</text>
<text x="79.5" y="68.5">5VPCU</text>
<text x="91.6" y="67.6">+1.5VCPU_PG</text>
<text x="116.5" y="68.5">VIN</text>
<text x="124.3" y="69.4">+1.05_PCH</text>
<text x="138.1" y="70.3">HWPG(All Power GOOD)</text>
<text x="78.7" y="73.7">AO6402A</text>
<text x="79.5" y="77.1">3VPCU</text>
<text x="88.1" y="72.8">5VSUS</text>
<text x="114.8" y="73.7">OZ8115</text>
<text x="116.5" y="78">VIN</text>
<text x="124.3" y="74.5">HWPG(+1.05V_VTT)</text>
<text x="78.7" y="82.3">AO6402A</text>
<text x="88.1" y="81.4">3VSUS</text>
<text x="114.8" y="83.1">OZ8115</text>
<text x="124.3" y="84">HWPG(+1.8V)</text>
<text x="125.1" y="78.9">+1.8V</text>
<text x="66.6" y="87.5">MAINON</text>
<text x="116.5" y="88.3">VIN</text>
<text x="125.1" y="89.2">+0.85V</text>
<text x="58" y="91.7">VIN</text>
<text x="64.9" y="95.2">GFX_CORE</text>
<text x="114.8" y="93.4">OZ8115</text>
<text x="124.3" y="94.3">HWPG(+0.85V)</text>
<text x="33.1" y="96.9">DGPU_PWR_EN#</text>
<text x="56.3" y="96.9">MAX8792</text>
<text x="115.7" y="97.7">5VPCU</text>
<text x="125.1" y="100.3">+5V</text>
<text x="63.2" y="104.6">1.5VSUS</text>
<text x="75.2" y="107.2">+1V_GFX_PCIE</text>
<text x="114.8" y="102.9">AON7410</text>
<text x="115.7" y="107.2">3VPCU</text>
<text x="64.9" y="110.2">RT9018B</text>
<text x="66.3" y="109">LDO</text>
<text x="114.8" y="112.4">AON7410</text>
<text x="125.1" y="109.8">+3V</text>
<text x="64.9" y="114.9">+3V</text>
<text x="76.1" y="117.6">+3.3V_DELAY</text>
<text x="114.8" y="116.7">1.5VSUS</text>
<text x="124.3" y="119.3">+1.5V</text>
<text x="63.2" y="123.5">1.5VSUS</text>
<text x="64.9" y="120.1">AO6402A</text>
<text x="114.8" y="121.8">AO6402A</text>
<text x="64.1" y="128.7">TPCA8030-H</text>
<text x="76.1" y="126.2">+1.5V_GPU</text>
<text x="114.8" y="127">1.5VSUS</text>
<text x="124.3" y="129.6">+1.5VCPU</text>
<text x="141.5" y="131.3">+1.5VCPU_PG</text>
<text x="64.1" y="133.9">+1.8V</text>
<text x="95" y="136.4">HWPG</text>
<text x="105.3" y="137.3">GFXPG_R</text>
<text x="114.8" y="132.1">AO6402A</text>
<text x="132" y="132.1">Delay</text>
<text x="64.9" y="139.1">AO6402A</text>
<text x="74.4" y="138.2">+1.8V_GPU</text>
<text x="83" y="139.1">Delay</text>
<text x="91.6" y="139.9">DGPU_PWROK</text>
<text x="200" y="166.6">POWER SEQUENCE D</text>
</g>
<g font-size=".9">
<text x="43.4" y="7.3">1</text>
<text x="43.4" y="11.6">1</text>
<text x="75.2" y="10.7">5</text>
<text x="92.8" y="8.5">12</text>
<text x="34.2" y="17.1">1a</text>
<text x="52.9" y="16.8">4</text>
<text x="71.8" y="19.3">5</text>
<text x="129.7" y="21.4">26</text>
<text x="32.2" y="27.9">2</text>
<text x="62" y="29.2">6</text>
<text x="97.9" y="28.3">25</text>
<text x="34" y="35.7">3</text>
<text x="61.5" y="34.8">8a</text>
<text x="62" y="31.7">7</text>
<text x="107.3" y="31.7">14</text>
<text x="61.5" y="37.4">8b</text>
<text x="25.6" y="44.6">12</text>
<text x="61.8" y="46.4">13</text>
<text x="61.5" y="48.6">12a</text>
<text x="121.7" y="51.1">1a</text>
<text x="62.3" y="58.9">9a</text>
<text x="88.6" y="58.9">10a</text>
<text x="121.3" y="59.8">10b</text>
<text x="121.3" y="55.5">10a</text>
<text x="88.7" y="62.7">10d</text>
<text x="121.3" y="64.9">11b</text>
<text x="88.6" y="67.5">10c</text>
<text x="121.3" y="69.2">10b</text>
<text x="85.1" y="72.6">10a</text>
<text x="121.3" y="74.4">11b</text>
<text x="85.1" y="81.2">10a</text>
<text x="121.3" y="83.8">11b</text>
<text x="121.3" y="78.7">10b</text>
<text x="63.2" y="87.3">9b</text>
<text x="121.3" y="89">10b</text>
<text x="52.3" y="95.3">19c</text>
<text x="62.6" y="94.5">20a</text>
<text x="121.3" y="94.1">11b</text>
<text x="29.9" y="96.2">19a</text>
<text x="47.1" y="98.8">19b</text>
<text x="121.3" y="100.2">10b</text>
<text x="121.3" y="109.6">10b</text>
<text x="121.3" y="119.1">10b</text>
<text x="72.9" y="125.4">22a</text>
<text x="121.3" y="129.4">10b</text>
<text x="138.5" y="131.1">10c</text>
<text x="72.9" y="136.7">23a</text>
<text x="92.8" y="136.7">12</text>
<text x="103" y="137.5">24</text>
</g>
<g font-size=".8">
<text x="175.1" y="143.1">Size</text>
<text x="175.3" y="144">Custom</text>
<text x="178.4" y="143.1">Document Number</text>
<text x="203.4" y="143.1">Rev</text>
<text x="204.3" y="144">1B</text>
<text x="175.1" y="145.7">Date:</text>
<text x="178.3" y="145.7">Thursday, December 01, 2011</text>
<text x="192.2" y="145.7">Sheet</text>
<text x="196.5" y="145.7">44</text>
<text x="199.1" y="145.7">of</text>
<text x="201.7" y="145.7">44</text>
</g>
<g font-size=".6">
<text x="21.7" y="1.1">5</text>
<text x="62.7" y="1.1">4</text>
<text x="103.6" y="1.1">3</text>
<text x="144.5" y="1.1">2</text>
<text x="185.5" y="1.1">1</text>
<text x=".6" y="20">D</text>
<text x="206.2" y="20">D</text>
<text x=".6" y="56">C</text>
<text x="206.2" y="56">C</text>
<text x=".6" y="92.2">B</text>
<text x="206.2" y="92.2">B</text>
<text x=".6" y="128.3">A</text>
<text x="206.2" y="128.3">A</text>
<text x="21.7" y="146.5">5</text>
<text x="62.7" y="146.5">4</text>
<text x="103.6" y="146.5">3</text>
<text x="144.5" y="146.5">2</text>
<text x="185.5" y="146.5">1</text>
</g>
</svg>
